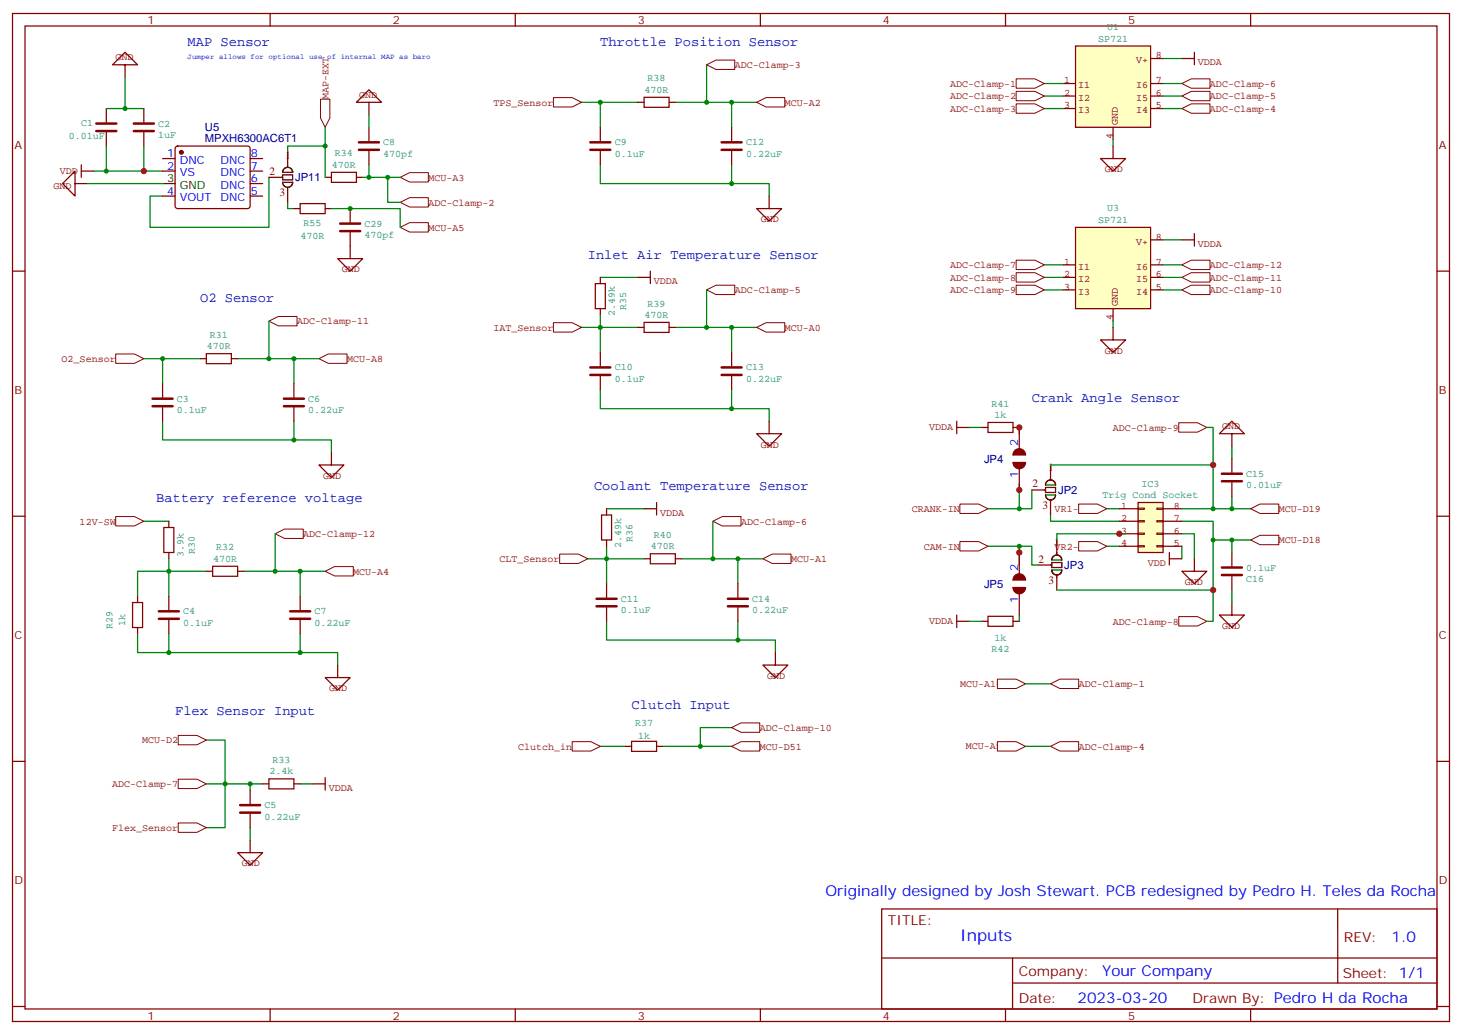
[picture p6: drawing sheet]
<svg xmlns="http://www.w3.org/2000/svg" width="412mm" height="292mm" viewBox="0 0 412 292" stroke-linecap="round" stroke-linejoin="round" font-family="sans-serif">
<g fill="none" stroke="#870000" stroke-width=".35">
<path d="M3.5 3.8h405.4v284.3h-405.4zM7.1 7.3h398.2v277.3h-398.2zM76.2 3.8v3.5M145.3 3.8v3.5M214.5 3.8v3.5M283.6 3.8v3.5M352.8 3.8v3.5M3.5 76.5h3.6M405.3 76.5h3.6M3.5 145.6h3.6M405.3 145.6h3.6M3.5 214.8h3.6"/>
<path d="M405.3 214.8h3.6M248.7 256.4h156.6v28.2h-156.6zM377.3 256.4v20.9M248.7 270.2h156.5M285.6 277.3h119.6M285.6 270.2v14.2M3.5 283.9h3.6M76.2 284.6v3.5M145.3 284.6v3.5M214.5 284.6v3.5M283.6 284.6v3.5M352.8 284.6v3.5"/>
<path d="M405.3 283.9h3.6"/>
</g>
<g fill="#fff" stroke="#850000" stroke-width=".28">
<path d="M201.1 147l2.6-1.3h5.3v2.7h-5.3z"/>
<path d="M77.6 150.6l2.7-1.4h5.2v2.7h-5.2z"/>
<path d="M75.8 90.6l2.7-1.3h5.3v2.6h-5.3z"/>
</g>
<path d="M294.6 78.2h5.3M294.6 74.7h5.3M328.1 78.2h5.3M328.1 74.7h5.3M328.1 67.7h5.3M294.6 81.8h5.3M314 90.6v1.8M328.1 81.8h5.3M68.8 161.1h8.8M47.6 184.1h37.1" fill="none" stroke="#008500" stroke-width=".35"/>
<path d="M333.4 67.7h3.5M336.9 65.9v3.5M314 92.4v3.5h3.5l-3.5 3.5-3.6-3.5h3.6" fill="none" stroke="#850000" stroke-width=".35"/>
<path d="M303.4 64.1h21.2v23h-21.2z" fill="#ffffc2" stroke="#850000" stroke-width=".35"/>
<path d="M299.9 74.7h3.5M299.9 78.2h3.5M324.6 74.7h3.5M324.6 78.2h3.5M324.6 67.7h3.5M299.9 81.8h3.5M314 87.1v3.5M324.6 81.8h3.5" fill="none" stroke="#850000" stroke-width=".35"/>
<path d="M303.4 13h21.2v22.9h-21.2z" fill="#ffffc2" stroke="#850000" stroke-width=".35"/>
<g fill="none" stroke="#850000" stroke-width=".35">
<path d="M324.6 16.5h3.5M333.4 16.5h3.5M336.9 14.7v3.6M299.9 23.6h3.5M299.9 27.1h3.5M299.9 30.6h3.5M314 35.9v3.5M324.6 23.6h3.5M324.6 27.1h3.5M324.6 30.6h3.5M269.9 118.8v3.5M269.9 120.6h3.5"/>
<path d="M269.9 175.3h3.5M269.9 173.5v3.5M91.7 219.4v3.5M88.2 221.1h3.5"/>
</g>
<path d="M287.5 120.6v1.7M342.2 129.4v14.1M296.3 145.3v1.7h19.4M312.2 154.1h3.5M312.2 143.5h3.5M333.4 150.6h3.5v7M342.2 152.3v15.9" fill="none" stroke="#008500" stroke-width=".35"/>
<g fill="#fff" stroke="#850000" stroke-width=".28">
<path d="M304.3 152.8h5.3l2.6 1.3-2.6 1.3h-5.3z"/>
<path d="M304.3 142.2h5.3l2.6 1.3-2.6 1.3h-5.3z"/>
</g>
<path d="M329.8 157.6h3.6M329.8 155.9v3.5M336.9 157.6v3.5h3.5l-3.5 3.6-3.5-3.6h3.5" fill="none" stroke="#850000" stroke-width=".35"/>
<path d="M291 138.2v5.3h-3.5M333.4 147h8.8v5.3M333.4 154.1v3.5" fill="none" stroke="#008500" stroke-width=".35"/>
<path d="M321 141.7h7.1v14.2h-7.1z" fill="#ffffc2" stroke="#850000" stroke-width=".35"/>
<path d="M321 153.9h1.8v.4h-1.8zM321 150.4h1.8v.3h-1.8zM321 146.9h1.8v.3h-1.8zM321 143.3h1.8v.4h-1.8zM326.3 153.9h1.8v.4h-1.8zM326.3 150.4h1.8v.3h-1.8zM326.3 146.9h1.8v.3h-1.8zM326.3 143.3h1.8v.4h-1.8z" fill="none" stroke="#850000" stroke-width=".28"/>
<path d="M315.7 143.5h5.3M315.7 147h5.3M315.7 150.6h5.3M315.7 154.1h5.3M328.1 143.5h5.3M328.1 147h5.3M328.1 150.6h5.3M328.1 154.1h5.3" fill="none" stroke="#850000" stroke-width=".35"/>
<path d="M287.5 173.5v1.8" fill="none" stroke="#008500" stroke-width=".35"/>
<path d="M332.5 173.9h5.3l2.6 1.4-2.6 1.3h-5.3z" fill="#fff" stroke="#850000" stroke-width=".28"/>
<path d="M206.4 205.2h-8.8v5.3" fill="none" stroke="#008500" stroke-width=".35"/>
<path d="M50.3 219.8h5.3l2.6 1.3-2.6 1.3h-5.3z" fill="#fff" stroke="#850000" stroke-width=".28"/>
<path d="M347.5 155.9v3.8M276.9 175.3h1.8M278.7 173.8h7.1v2.9h-7.1zM285.8 175.3h1.7M347.5 162.6v3.8" fill="none" stroke="#850000" stroke-width=".35"/>
<path d="M344.7 160.1h5.6M344.7 162.2h5.6" fill="none" stroke="#850000" stroke-width=".71"/>
<g fill="#fff" stroke="#850000" stroke-width=".28">
<path d="M332.5 119.3h5.3l2.6 1.3-2.6 1.3h-5.3z"/>
<path d="M270.8 152.8h5.2l2.7 1.3-2.7 1.3h-5.2z"/>
</g>
<path d="M278.7 154.1h8.8M287.5 154.1h3.5v5.3h1.8M287.5 154.1v5.3M342.2 152.3h5.3v3.6M273.4 175.3h3.5M342.2 168.2v7.1h-1.8M347.5 166.4v3.6" fill="none" stroke="#008500" stroke-width=".35"/>
<path d="M347.5 170v3.5h3.5l-3.5 3.5-3.5-3.5h3.5" fill="none" stroke="#850000" stroke-width=".35"/>
<path d="M352.8 152.3l2.6-1.3h5.3v2.7h-5.3z" fill="#fff" stroke="#850000" stroke-width=".28"/>
<path d="M347.5 152.3h5.3M347.5 143.5h5.3" fill="none" stroke="#008500" stroke-width=".35"/>
<path d="M352.8 143.5l2.6-1.3h5.3v2.6h-5.3z" fill="#fff" stroke="#850000" stroke-width=".28"/>
<path d="M328.1 16.5h5.3" fill="none" stroke="#008500" stroke-width=".35"/>
<g fill="#fff" stroke="#850000" stroke-width=".28">
<path d="M333.4 74.7l2.6-1.3h5.3v2.6h-5.3z"/>
<path d="M333.4 78.2l2.6-1.3h5.3v2.7h-5.3z"/>
<path d="M333.4 81.8l2.6-1.3h5.3v2.6h-5.3z"/>
<path d="M286.6 80.5h5.3l2.7 1.3-2.7 1.3h-5.3z"/>
<path d="M286.6 76.9h5.3l2.7 1.3-2.7 1.4h-5.3z"/>
</g>
<path d="M273.4 120.6h3.5M287.5 136.5v7h-8.8M340.4 120.6h1.8v8.8M347.5 125.9v3.5M347.5 140v3.5h-14.1" fill="none" stroke="#008500" stroke-width=".35"/>
<path d="M347.5 122.3h3.5l-3.5-3.5-3.5 3.5h3.5v3.6" fill="none" stroke="#850000" stroke-width=".35"/>
<path d="M270.8 142.2h5.2l2.7 1.3-2.7 1.3h-5.2z" fill="#fff" stroke="#850000" stroke-width=".28"/>
<path d="M278.7 119.2h7.1v2.8h-7.1zM276.9 120.6h1.8M285.8 120.6h1.7M347.5 129.4v3.9M347.5 136.1v3.9M75.8 219.7h7.1v2.8h-7.1zM70.6 237v3.5h3.5l-3.5 3.6-3.6-3.6h3.6M70.6 222.9v3.9M70.6 229.6v3.9M74.1 221.1h1.7M82.9 221.1h1.8" fill="none" stroke="#850000" stroke-width=".35"/>
<path d="M344.7 135.7h5.6M344.7 133.6h5.6M67.7 229.2h5.7M67.7 227.1h5.7" fill="none" stroke="#850000" stroke-width=".71"/>
<path d="M58.2 208.8h5.3v24.7h-5.3M58.2 221.1h15.9M70.6 221.1v1.8M70.6 233.5v3.5M84.7 221.1h3.5" fill="none" stroke="#008500" stroke-width=".35"/>
<g fill="#fff" stroke="#850000" stroke-width=".28">
<path d="M206.4 205.2l2.6-1.3h5.3v2.7h-5.3z"/>
<path d="M50.3 207.5h5.3l2.6 1.3-2.6 1.3h-5.3z"/>
<path d="M50.3 232.1h5.3l2.6 1.4-2.6 1.3h-5.3z"/>
</g>
<path d="M169.3 210.5h7.1M187 210.5h19.4" fill="none" stroke="#008500" stroke-width=".35"/>
<path d="M206.4 210.5l2.6-1.3h5.3v2.7h-5.3z" fill="#fff" stroke="#850000" stroke-width=".28"/>
<path d="M176.4 210.5h1.8M178.2 209.1h7v2.8h-7zM185.2 210.5h1.8" fill="none" stroke="#850000" stroke-width=".35"/>
<path d="M161.4 209.2h5.3l2.6 1.3-2.6 1.4h-5.3z" fill="#fff" stroke="#850000" stroke-width=".28"/>
<path d="M40.6 147h7" fill="none" stroke="#008500" stroke-width=".35"/>
<path d="M32.6 145.7h5.3l2.7 1.3-2.7 1.4h-5.3z" fill="#fff" stroke="#850000" stroke-width=".28"/>
<path d="M47.6 157.6v3.5h-8.8v7.1M38.8 178.8v5.3h8.8M84.7 161.1h7" fill="none" stroke="#008500" stroke-width=".35"/>
<path d="M46.2 148.8h2.8v7.1h-2.8zM47.6 147v1.8M47.6 155.9v1.7M37.4 170h2.8v7h-2.8zM38.8 168.2v1.8M38.8 177v1.8" fill="none" stroke="#850000" stroke-width=".35"/>
<path d="M91.7 161.1l2.7-1.3h5.3v2.7h-5.3z" fill="#fff" stroke="#850000" stroke-width=".28"/>
<path d="M77.6 150.6v10.5h7.1" fill="none" stroke="#008500" stroke-width=".35"/>
<path d="M199.3 81.8l2.7-1.3h5.3v2.6h-5.3z" fill="#fff" stroke="#850000" stroke-width=".28"/>
<path d="M171.1 154.1v3.5M171.1 143.5h10.6M208.1 157.6h7.1M47.6 178.8v5.3M58.2 161.1h-10.6v7.1M84.7 178.8v5.3h10.5v3.5M84.7 161.1v7.1" fill="none" stroke="#008500" stroke-width=".35"/>
<g fill="none" stroke="#850000" stroke-width=".35">
<path d="M60 159.7h7v2.9h-7zM169.7 145.3h2.8v7h-2.8zM171.1 143.5v1.8M171.1 152.3v1.8M181.7 143.5h3.5M185.2 141.7v3.6M47.6 168.2v3.9M47.6 174.9v3.9M58.2 161.1h1.8M67 161.1h1.8M84.7 168.2v3.9M84.7 174.9v3.9"/>
<path d="M95.2 187.6v3.5h3.6l-3.6 3.6-3.5-3.6h3.5"/>
</g>
<path d="M44.8 174.6h5.6M44.8 172.4h5.6M81.8 174.6h5.7M81.8 172.4h5.7" fill="none" stroke="#850000" stroke-width=".71"/>
<path d="M215.2 157.6l2.6-1.3h5.3v2.6h-5.3z" fill="#fff" stroke="#850000" stroke-width=".28"/>
<path d="M165.8 157.6h5.3" fill="none" stroke="#008500" stroke-width=".35"/>
<path d="M157.9 156.3h5.3l2.6 1.3-2.6 1.3h-5.3z" fill="#fff" stroke="#850000" stroke-width=".28"/>
<path d="M169.3 78.2h10.6M169.3 88.8v3.6M206.4 92.4h7M181.7 157.6h-10.6v7.1M192.3 157.6h15.8v7.1M201.1 147v10.6M171.1 175.3v5.3h37M208.1 175.3v5.3M208.1 180.6h10.6v3.5" fill="none" stroke="#008500" stroke-width=".35"/>
<g fill="none" stroke="#850000" stroke-width=".35">
<path d="M169.3 78.2v1.8M179.9 78.2h3.5M183.4 76.5v3.5M167.9 80h2.8v7.1h-2.8zM169.3 87.1v1.7M181.7 157.6h1.7M183.4 156.2h7.1v2.8h-7.1zM190.5 157.6h1.8M171.1 164.7v3.9M171.1 171.4v3.9M208.1 164.7v3.9M208.1 171.4v3.9"/>
<path d="M218.7 184.1v3.5h3.5l-3.5 3.5-3.5-3.5h3.5"/>
</g>
<path d="M168.3 171h5.6M168.3 168.9h5.6M205.3 171h5.7M205.3 168.9h5.7" fill="none" stroke="#850000" stroke-width=".71"/>
<path d="M213.4 92.4l2.7-1.4h5.3v2.7h-5.3z" fill="#fff" stroke="#850000" stroke-width=".28"/>
<path d="M164 92.4h5.3" fill="none" stroke="#008500" stroke-width=".35"/>
<path d="M156.1 91h5.3l2.6 1.4-2.6 1.3h-5.3z" fill="#fff" stroke="#850000" stroke-width=".28"/>
<path d="M199.3 81.8v10.6h7.1" fill="none" stroke="#008500" stroke-width=".35"/>
<path d="M296.3 192.9l2.7-1.3h5.3v2.6h-5.3z" fill="#fff" stroke="#850000" stroke-width=".28"/>
<path d="M206.4 28.9h7M179.9 92.4h-10.6v7M190.5 92.4h8.8M206.4 92.4v7M169.3 110v5.3h37.1M206.4 115.3h10.6v3.5M206.4 110v5.3" fill="none" stroke="#008500" stroke-width=".35"/>
<path d="M169.3 99.4v3.9M179.9 92.4h1.8M181.7 90.9h7v2.9h-7zM188.7 92.4h1.8M206.4 99.4v3.9M169.3 106.1v3.9M206.4 106.1v3.9M217 118.8v3.5h3.5l-3.5 3.6-3.6-3.6h3.6" fill="none" stroke="#850000" stroke-width=".35"/>
<path d="M166.5 105.8h5.7M166.5 103.6h5.7M203.6 105.8h5.6M203.6 103.6h5.6" fill="none" stroke="#850000" stroke-width=".71"/>
<path d="M213.4 28.9l2.7-1.4h5.3v2.7h-5.3z" fill="#fff" stroke="#850000" stroke-width=".28"/>
<path d="M164 28.9h5.3" fill="none" stroke="#008500" stroke-width=".35"/>
<path d="M156.1 27.5h5.3l2.6 1.4-2.6 1.3h-5.3z" fill="#fff" stroke="#850000" stroke-width=".28"/>
<path d="M199.3 18.3v10.6h7.1" fill="none" stroke="#008500" stroke-width=".35"/>
<path d="M199.3 18.3l2.7-1.3h5.3v2.6h-5.3z" fill="#fff" stroke="#850000" stroke-width=".28"/>
<path d="M179.9 28.9h-10.6v7M190.5 28.9h8.8M206.4 28.9v7M294.6 23.6h5.3M294.6 27.1h5.3M294.6 30.6h5.3M328.1 23.6h5.3M328.1 27.1h5.3M328.1 30.6h5.3M169.3 46.5v5.3h37.1M206.4 51.8h10.6v3.5M206.4 46.5v5.3" fill="none" stroke="#008500" stroke-width=".35"/>
<path d="M169.3 35.9v3.9M179.9 28.9h1.8M181.7 27.4h7v2.9h-7zM188.7 28.9h1.8M206.4 35.9v3.9M169.3 42.6v3.9M206.4 42.6v3.9M217 55.3v3.5h3.5l-3.5 3.6-3.6-3.6h3.6" fill="none" stroke="#850000" stroke-width=".35"/>
<path d="M166.5 42.3h5.7M166.5 40.1h5.7M203.6 42.3h5.6M203.6 40.1h5.6" fill="none" stroke="#850000" stroke-width=".71"/>
<g fill="#fff" stroke="#850000" stroke-width=".28">
<path d="M286.6 73.4h5.3l2.7 1.3-2.7 1.3h-5.3z"/>
<path d="M333.4 23.6l2.6-1.4h5.3v2.7h-5.3z"/>
<path d="M333.4 27.1l2.6-1.3h5.3v2.6h-5.3z"/>
<path d="M286.6 22.2h5.3l2.7 1.4-2.7 1.3h-5.3z"/>
<path d="M286.6 25.8h5.3l2.7 1.3-2.7 1.3h-5.3z"/>
<path d="M286.6 29.3h5.3l2.7 1.3-2.7 1.3h-5.3z"/>
<path d="M333.4 30.6l2.6-1.3h5.3v2.6h-5.3z"/>
</g>
<path d="M82.9 101.2h7.1" fill="none" stroke="#008500" stroke-width=".35"/>
<path d="M90 101.2l2.6-1.3h5.3v2.6h-5.3z" fill="#fff" stroke="#850000" stroke-width=".28"/>
<path d="M40.6 101.2h5.3" fill="none" stroke="#008500" stroke-width=".35"/>
<path d="M32.6 99.9h5.3l2.7 1.3-2.7 1.3h-5.3z" fill="#fff" stroke="#850000" stroke-width=".28"/>
<path d="M75.8 90.6v10.6h7.1" fill="none" stroke="#008500" stroke-width=".35"/>
<path d="M296.3 210.5l2.7-1.3h5.3v2.7h-5.3z" fill="#fff" stroke="#850000" stroke-width=".28"/>
<path d="M314 39.4v1.8M24.7 51.8h21.2M45.9 118.8v5.3h37M56.4 101.2h-10.5v7M67 101.2h8.8M82.9 101.2v7M82.9 118.8v5.3M82.9 124.1h10.6v3.5" fill="none" stroke="#008500" stroke-width=".35"/>
<g fill="none" stroke="#850000" stroke-width=".35">
<path d="M104.1 28.9h3.5l-3.5-3.6-3.6 3.6h3.6v3.5M104.1 35.9v3.9M21.2 51.8v-3.5l-3.6 3.5 3.6 3.5v-3.5h3.5M91.7 50h1.8M93.5 48.6h7v2.8h-7zM100.5 50h1.8M104.1 42.6v3.9M314 41.2v3.5h3.5l-3.5 3.6-3.6-3.6h3.6M58.2 99.8h7.1v2.8h-7.1zM45.9 108.2v3.9M45.9 114.9v3.9M56.4 101.2h1.8"/>
<path d="M65.3 101.2h1.7M82.9 108.2v3.9M82.9 114.9v3.9M93.5 127.6v3.6h3.5l-3.5 3.5-3.5-3.5h3.5"/>
</g>
<path d="M101.2 42.3h5.7M101.2 40.1h5.7M43 114.6h5.7M43 112.5h5.7M80.1 114.6h5.6M80.1 112.5h5.6" fill="none" stroke="#850000" stroke-width=".71"/>
<path d="M40.6 48.3h5.3M75.8 50v14.1h-33.5v-8.8h3.6M81.1 57.1v1.7h1.8" fill="none" stroke="#008700" stroke-width=".35"/>
<path d="M45.9 44.7h3.5M45.9 48.3h3.5M45.9 55.3h3.5M49.6 41.4l.5-.2h19.7l.5 .2 .3 .5v16.2l-.3 .5-.5 .2h-19.7l-.5-.2-.2-.5v-16.2zM70.6 44.7h3.5M70.6 48.3h3.5M70.6 51.8h3.5M70.6 55.3h3.5" fill="none" stroke="#870000" stroke-width=".35"/>
<path d="M45.9 51.8h3.5" fill="none" stroke="#000" stroke-width=".35"/>
<circle cx="51.2" cy="43" r=".53" fill="#870000" stroke="#870000" stroke-width=".35"/>
<path d="M112.9 50l2.6-1.3h5.3v2.6h-5.3z" fill="#fff" stroke="#850000" stroke-width=".28"/>
<path d="M30 30.6h10.6M35.3 21.8v8.8M104.1 32.4v3.5M26.5 48.3h3.5M30 41.2v7.1M40.6 41.2v7.1h-10.6M102.3 50h7.1M104.1 46.5v3.5" fill="none" stroke="#008500" stroke-width=".35"/>
<path d="M35.3 18.3h3.5l-3.5-3.6-3.6 3.6h3.6v3.5M30 30.6v3.9M30 37.3v3.9M40.6 30.6v3.9M40.6 37.3v3.9" fill="none" stroke="#850000" stroke-width=".35"/>
<path d="M27.2 37h5.6M27.2 34.9h5.6M37.7 37h5.7M37.7 34.9h5.7" fill="none" stroke="#850000" stroke-width=".71"/>
<g fill="#fff" stroke="#850000" stroke-width=".28">
<path d="M112.9 57.1l2.6-1.3h5.3v2.6h-5.3z"/>
<path d="M90.4 28h2.6v5.3l-1.3 2.6-1.3-2.6z"/>
</g>
<path d="M91.7 35.9v14.1M91.7 41.2h-10.6v1.8M112.9 50h-3.5v7.1h3.5" fill="none" stroke="#008500" stroke-width=".35"/>
<path d="M22.9 48.3h3.6M22.9 46.5v3.5M82.9 58.8h1.8M84.7 57.4h7v2.9h-7zM91.7 58.8h1.8M98.8 58.8v3.9M98.8 65.5v3.9" fill="none" stroke="#850000" stroke-width=".35"/>
<path d="M96 65.2h5.6M96 63.1h5.6" fill="none" stroke="#850000" stroke-width=".71"/>
<path d="M112.9 64.1l2.6-1.3h5.3v2.7h-5.3z" fill="#fff" stroke="#850000" stroke-width=".28"/>
<path d="M93.5 58.8h19.4v5.3" fill="none" stroke="#008500" stroke-width=".35"/>
<path d="M98.8 69.4v3.6h3.5l-3.5 3.5-3.6-3.5h3.6" fill="none" stroke="#850000" stroke-width=".35"/>
<path d="M281.3 191.6h5.3l2.7 1.3-2.7 1.3h-5.3z" fill="#fff" stroke="#850000" stroke-width=".28"/>
<path d="M289.3 192.9h7" fill="none" stroke="#008700" stroke-width=".35"/>
<path d="M281.3 209.2h5.3l2.7 1.3-2.7 1.4h-5.3z" fill="#fff" stroke="#850000" stroke-width=".28"/>
<path d="M296.3 131.2h45.9M317.5 150.6h-19.4v1.7M298.1 166.4h44.1M289.3 210.5h7" fill="none" stroke="#008700" stroke-width=".35"/>
<g fill="none" stroke="#850000" stroke-width=".35">
<path d="M75.8 50h3.6M81.1 43v3.5M81.1 53.6v3.5M285.8 130.5h3.5M285.8 128.3h3.5M291 138.2h3.6M296.3 131.2v3.5M292.8 159.4h3.5M296.3 141.7v3.6M298.1 152.3v3.6M285.8 165.7h3.5M285.8 163.6h3.5"/>
<path d="M298.1 162.9v3.5"/>
</g>
<path d="M287.5 120.6v7M287.5 131.2v7M287.5 155.9v7M287.5 166.4v7.1" fill="none" stroke="#870000" stroke-width=".35"/>
<g fill="#850000" stroke="#850000" stroke-width=".35">
<path d="M286.3 162.4a1.76 1.76 0 0 1 1.9-.4 1.76 1.76 0 0 1 1.1 1.6h-3.5z"/>
<path d="M285.8 165.7h3.5a1.76 1.76 0 0 1-1.8 1.8 1.76 1.76 0 0 1-1.7-1.8z"/>
<path d="M286.3 127.1a1.76 1.76 0 0 1 1.9-.4 1.76 1.76 0 0 1 1.1 1.6h-3.5z"/>
<path d="M285.8 130.5h3.5a1.76 1.76 0 0 1-1.8 1.7 1.76 1.76 0 0 1-1.7-1.7z"/>
</g>
<g fill="none" stroke="#000" stroke-width=".35">
<path d="M79.4 50h.3M79.7 49.3h2.8v1.4h-2.8zM79.7 51.4h2.8a1.41 1.41 0 0 1-1.4 1.4 1.41 1.41 0 0 1-1.4-1.4zM80 47.8a1.41 1.41 0 0 1 1.6-.5 1.41 1.41 0 0 1 .9 1.3h-2.8zM81.1 46.5v.7M81.1 52.8v.8M294.6 138.2h.3M294.9 137.5h2.8v1.4h-2.8zM294.9 139.6h2.8a1.41 1.41 0 0 1-1.4 1.4 1.41 1.41 0 0 1-1.4-1.4zM295.2 136a1.41 1.41 0 0 1 1.6-.5 1.41 1.41 0 0 1 .9 1.3h-2.8zM296.3 134.7v.7M296.3 141v.7"/>
<path d="M296.3 159.4h.4M296.7 158.7h2.8v1.4h-2.8zM297 157.1a1.41 1.41 0 0 1 1.5-.5 1.41 1.41 0 0 1 1 1.4h-2.8zM298.1 155.9v.7M296.7 160.8h2.8a1.41 1.41 0 0 1-1.4 1.4 1.41 1.41 0 0 1-1.4-1.4zM298.1 162.2v.7"/>
</g>
<g fill="#008500">
<circle cx="287.5" cy="154.1" r=".71"/>
<circle cx="342.2" cy="152.3" r=".71"/>
<circle cx="347.5" cy="152.3" r=".71"/>
<circle cx="347.5" cy="143.5" r=".71"/>
<circle cx="342.2" cy="143.5" r=".71"/>
<circle cx="287.5" cy="143.5" r=".71"/>
<circle cx="70.6" cy="221.1" r=".71"/>
<circle cx="63.5" cy="221.1" r=".71"/>
<circle cx="197.6" cy="210.5" r=".71"/>
<circle cx="47.6" cy="184.1" r=".71"/>
<circle cx="84.7" cy="161.1" r=".71"/>
<circle cx="47.6" cy="161.1" r=".71"/>
<circle cx="77.6" cy="161.1" r=".71"/>
<circle cx="84.7" cy="184.1" r=".71"/>
<circle cx="208.1" cy="157.6" r=".71"/>
<circle cx="171.1" cy="157.6" r=".71"/>
<circle cx="201.1" cy="157.6" r=".71"/>
<circle cx="208.1" cy="180.6" r=".71"/>
<circle cx="206.4" cy="92.4" r=".71"/>
<circle cx="169.3" cy="92.4" r=".71"/>
<circle cx="199.3" cy="92.4" r=".71"/>
<circle cx="206.4" cy="115.3" r=".71"/>
<circle cx="206.4" cy="28.9" r=".71"/>
<circle cx="169.3" cy="28.9" r=".71"/>
<circle cx="199.3" cy="28.9" r=".71"/>
<circle cx="206.4" cy="51.8" r=".71"/>
<circle cx="82.9" cy="101.2" r=".71"/>
<circle cx="45.9" cy="101.2" r=".71"/>
<circle cx="75.8" cy="101.2" r=".71"/>
<circle cx="82.9" cy="124.1" r=".71"/>
</g>
<circle cx="40.6" cy="48.3" r=".88" fill="#c00"/>
<g fill="#008500">
<circle cx="104.1" cy="50" r=".71"/>
<circle cx="35.3" cy="30.6" r=".71"/>
<circle cx="30" cy="48.3" r=".71"/>
<circle cx="109.4" cy="50" r=".71"/>
<circle cx="91.7" cy="41.2" r=".71"/>
<circle cx="98.8" cy="58.8" r=".71"/>
</g>
<g fill="#c00">
<circle cx="287.5" cy="155.9" r=".88"/>
<circle cx="287.5" cy="120.6" r=".88"/>
<circle cx="287.5" cy="138.2" r=".88"/>
<circle cx="342.2" cy="131.2" r=".88"/>
<circle cx="342.2" cy="166.4" r=".88"/>
<circle cx="315.7" cy="150.6" r=".88"/>
</g>
<text font-size="4.6" fill="#00f" x="270.8" y="265.4">Inputs</text>
<g font-size="4.2" fill="#00f">
<text x="232.8" y="252.9">Originally designed by Josh Stewart. PCB redesigned by Pedro H. Teles da Rocha</text>
<text x="392.5" y="265.7">1.0</text>
<text x="310.9" y="275.2">Your Company</text>
<text x="304" y="283">2023-03-20</text>
</g>
<g font-size="3.9" fill="#0000c2">
<text x="52.9" y="13">MAP Sensor</text>
<text x="169.3" y="13">Throttle Position Sensor</text>
<text x="165.8" y="73">Inlet Air Temperature Sensor</text>
<text x="56.4" y="85.3">O2 Sensor</text>
<text x="291" y="113.5">Crank Angle Sensor</text>
<text x="44.1" y="141.7">Battery reference voltage</text>
<text x="167.6" y="138.2">Coolant Temperature Sensor</text>
<text x="49.4" y="201.7">Flex Sensor Input</text>
<text x="178.2" y="200">Clutch Input</text>
</g>
<g font-size="3.9" fill="#800">
<text x="250.5" y="261">TITLE:</text>
<text x="379.1" y="265.7">REV:</text>
<text x="287.4" y="275.2">Company:</text>
<text x="378.7" y="275.8">Sheet: 1/1</text>
<text x="287.4" y="282.9">Date:</text>
<text x="336.4" y="282.9">Drawn By: Pedro H da Rocha</text>
</g>
<g font-size="3.2" fill="#800">
<text x="41.6" y="6.8">1</text>
<text x="110.8" y="6.8">2</text>
<text x="179.9" y="6.8">3</text>
<text x="249.1" y="6.8">4</text>
<text x="318.2" y="6.8">5</text>
<text x="4.1" y="41.9">A</text>
<text x="405.9" y="41.9">A</text>
<text x="4.1" y="111.1">B</text>
<text x="405.9" y="111.1">B</text>
<text x="4.1" y="180.2">C</text>
<text x="405.9" y="180.2">C</text>
<text x="4.1" y="249.3">D</text>
<text x="405.9" y="249.3">D</text>
<text x="41.6" y="287.6">1</text>
<text x="110.8" y="287.6">2</text>
<text x="179.9" y="287.6">3</text>
<text x="249.1" y="287.6">4</text>
<text x="318.2" y="287.6">5</text>
</g>
<g font-size="3.2" fill="#000080">
<text x="57.8" y="39.9">MPXH6300AC6T1</text>
<text x="57.8" y="36.9">U5</text>
<text x="83.3" y="51.2">JP11</text>
<text x="277.6" y="130.5">JP4</text>
<text x="298.4" y="139.4">JP2</text>
<text x="300.2" y="160.5">JP3</text>
<text x="277.6" y="165.8">JP5</text>
</g>
<g font-size="3.2" fill="#00f">
<text x="47.2" y="47.9">2</text>
<text x="47.2" y="44.4">1</text>
<text x="50.7" y="46.1">DNC</text>
<text x="62.2" y="46.1">DNC</text>
<text x="70.7" y="44.4">8</text>
<text x="70.7" y="47.9">7</text>
<text x="50.7" y="49.7">VS</text>
<text x="62.2" y="49.7">DNC</text>
<text x="62.2" y="53.2">DNC</text>
<text x="70.7" y="51.4">6</text>
<text x="47.2" y="55">4</text>
<text x="50.7" y="56.7">VOUT</text>
<text x="62.2" y="56.7">DNC</text>
<text x="70.7" y="55">5</text>
<text x="287.2" y="125.9" transform="rotate(-90 287.2 125.9)">2</text>
<text x="287.2" y="134.9" transform="rotate(-90 287.2 134.9)">1</text>
<text x="287.2" y="161.1" transform="rotate(-90 287.2 161.1)">2</text>
<text x="287.2" y="170.2" transform="rotate(-90 287.2 170.2)">1</text>
</g>
<g font-size="3.2" fill="#840000">
<text x="80.4" y="44.7">1</text>
<text x="76" y="49.3">2</text>
<text x="78.8" y="55.3">3</text>
<text x="291.2" y="137.5">2</text>
<text x="295.6" y="132.9">1</text>
<text x="294" y="143.5">3</text>
<text x="297.4" y="154.1">1</text>
<text x="293" y="158.7">2</text>
<text x="295.8" y="164.7">3</text>
</g>
<g font-size="3.2">
<text x="47.2" y="51.4">3</text>
<text x="50.7" y="53.2">GND</text>
</g>
<g font-size="2.8" fill="#008484">
<text x="309.7" y="11.7">SP721</text>
<text x="312.3" y="8.5">U1</text>
<text x="182.7" y="23">R38</text>
<text x="181.8" y="26.2">470R</text>
<text x="22.9" y="35.6">C1</text>
<text x="44.6" y="35.7">C2</text>
<text x="19.4" y="39.1">0.01uF</text>
<text x="44.6" y="38.9">1uF</text>
<text x="108.1" y="41">C8</text>
<text x="173.4" y="41">C9</text>
<text x="210.4" y="41">C12</text>
<text x="93.6" y="47.3">470R</text>
<text x="94.5" y="44.1">R34</text>
<text x="108.1" y="44.2">470pf</text>
<text x="173.4" y="44.2">0.1uF</text>
<text x="210.4" y="44.2">0.22uF</text>
<text x="312.3" y="59.7">U3</text>
<text x="85.7" y="63.8">R55</text>
<text x="102.8" y="63.9">C29</text>
<text x="309.7" y="62.9">SP721</text>
<text x="84.8" y="67.3">470R</text>
<text x="102.8" y="67.1">470pf</text>
<text x="173.4" y="89.2" transform="rotate(-90 173.4 89.2)">2.49k</text>
<text x="176.6" y="87.5" transform="rotate(-90 176.6 87.5)">R35</text>
<text x="181.8" y="89.7">470R</text>
<text x="182.7" y="86.5">R39</text>
<text x="59.2" y="95.3">R31</text>
<text x="58.3" y="98.5">470R</text>
<text x="173.4" y="107.7">0.1uF</text>
<text x="173.4" y="104.5">C10</text>
<text x="210.4" y="107.7">0.22uF</text>
<text x="210.4" y="104.5">C13</text>
<text x="49.9" y="113.3">C3</text>
<text x="87" y="113.3">C6</text>
<text x="49.9" y="116.5">0.1uF</text>
<text x="87" y="116.5">0.22uF</text>
<text x="279.7" y="114.7">R41</text>
<text x="280.5" y="117.9">1k</text>
<text x="322" y="137.3">IC3</text>
<text x="351.5" y="137.7">0.01uF</text>
<text x="351.5" y="134.5">C15</text>
<text x="311" y="140.5">Trig Cond Socket</text>
<text x="61" y="155.3">R32</text>
<text x="175.2" y="154.4" transform="rotate(-90 175.2 154.4)">2.49k</text>
<text x="178.4" y="152.8" transform="rotate(-90 178.4 152.8)">R36</text>
<text x="183.6" y="154.9">470R</text>
<text x="184.4" y="151.7">R40</text>
<text x="51.7" y="157.1" transform="rotate(-90 51.7 157.1)">3.9k</text>
<text x="54.9" y="156.3" transform="rotate(-90 54.9 156.3)">R30</text>
<text x="60.1" y="158.5">470R</text>
<text x="351.5" y="161">0.1uF</text>
<text x="351.5" y="164.2">C16</text>
<text x="51.7" y="173.3">C4</text>
<text x="88.7" y="173.3">C7</text>
<text x="175.2" y="173">0.1uF</text>
<text x="175.2" y="169.8">C11</text>
<text x="212.2" y="173">0.22uF</text>
<text x="212.2" y="169.8">C14</text>
<text x="31.7" y="177.4" transform="rotate(-90 31.7 177.4)">R29</text>
<text x="35.3" y="176.6" transform="rotate(-90 35.3 176.6)">1k</text>
<text x="51.7" y="176.5">0.1uF</text>
<text x="88.7" y="176.5">0.22uF</text>
<text x="279.7" y="184">R42</text>
<text x="280.5" y="180.8">1k</text>
<text x="179.1" y="204.9">R37</text>
<text x="180" y="208.4">1k</text>
<text x="76.8" y="215.2">R33</text>
<text x="76" y="218.4">2.4k</text>
<text x="74.6" y="228">C5</text>
<text x="74.6" y="231.2">0.22uF</text>
</g>
<g font-size="2.8" fill="#840000">
<text x="32.6" y="17">GND</text>
<text x="320.5" y="17.8">V+</text>
<text x="326" y="16.5">8</text>
<text x="207.3" y="19.2">ADC-Clamp-3</text>
<text x="300.2" y="23.5">1</text>
<text x="326" y="23.5">7</text>
<text x="337.9" y="18.4">VDDA</text>
<text x="92.7" y="28" transform="rotate(-90 92.7 28)">MAP-EXT</text>
<text x="101.4" y="27.6">GND</text>
<text x="139.2" y="29.8">TPS_Sensor</text>
<text x="221.4" y="29.8">MCU-A2</text>
<text x="268" y="24.5">ADC-Clamp-1</text>
<text x="268" y="28">ADC-Clamp-2</text>
<text x="300.2" y="27.1">2</text>
<text x="304.1" y="24.9">I1</text>
<text x="304.1" y="28.4">I2</text>
<text x="320.5" y="28.4">I5</text>
<text x="320.5" y="24.9">I6</text>
<text x="326" y="27.1">6</text>
<text x="341.3" y="24.5">ADC-Clamp-6</text>
<text x="341.3" y="28">ADC-Clamp-5</text>
<text x="268" y="31.5">ADC-Clamp-3</text>
<text x="300.2" y="30.6">3</text>
<text x="304.1" y="31.9">I3</text>
<text x="315.3" y="35.2" transform="rotate(-90 315.3 35.2)">GND</text>
<text x="320.5" y="31.9">I4</text>
<text x="326" y="30.6">5</text>
<text x="341.3" y="31.5">ADC-Clamp-4</text>
<text x="313.9" y="39.1" transform="rotate(-90 313.9 39.1)">4</text>
<text x="15.1" y="53.3">GND</text>
<text x="16.9" y="48.9">VDD</text>
<text x="120.8" y="50.9">MCU-A3</text>
<text x="311.6" y="48.6">GND</text>
<text x="120.8" y="58">ADC-Clamp-2</text>
<text x="120.8" y="65.1">MCU-A5</text>
<text x="214.6" y="62.7">GND</text>
<text x="320.5" y="69">V+</text>
<text x="326" y="67.6">8</text>
<text x="337.9" y="69.6">VDDA</text>
<text x="96.4" y="76.9">GND</text>
<text x="268" y="75.6">ADC-Clamp-7</text>
<text x="300.2" y="74.7">1</text>
<text x="304.1" y="76">I1</text>
<text x="320.5" y="76">I6</text>
<text x="326" y="74.7">7</text>
<text x="341.3" y="75.6">ADC-Clamp-12</text>
<text x="184.4" y="80.2">VDDA</text>
<text x="207.3" y="82.7">ADC-Clamp-5</text>
<text x="268" y="82.7">ADC-Clamp-9</text>
<text x="268" y="79.2">ADC-Clamp-8</text>
<text x="300.2" y="78.2">2</text>
<text x="300.2" y="81.7">3</text>
<text x="304.1" y="79.6">I2</text>
<text x="304.1" y="83.1">I3</text>
<text x="320.5" y="83.1">I4</text>
<text x="320.5" y="79.6">I5</text>
<text x="326" y="81.7">5</text>
<text x="326" y="78.2">6</text>
<text x="341.3" y="79.2">ADC-Clamp-11</text>
<text x="341.3" y="82.7">ADC-Clamp-10</text>
<text x="315.3" y="86.4" transform="rotate(-90 315.3 86.4)">GND</text>
<text x="83.8" y="91.5">ADC-Clamp-11</text>
<text x="139.2" y="93.3">IAT_Sensor</text>
<text x="221.4" y="93.3">MCU-A0</text>
<text x="313.9" y="90.2" transform="rotate(-90 313.9 90.2)">4</text>
<text x="311.6" y="99.8">GND</text>
<text x="17.4" y="102.1">O2_Sensor</text>
<text x="97.9" y="102.1">MCU-A8</text>
<text x="262.1" y="121.3">VDDA</text>
<text x="313.9" y="121.5">ADC-Clamp-9</text>
<text x="344.8" y="121.1">GND</text>
<text x="214.6" y="126.2">GND</text>
<text x="91.1" y="135.1">GND</text>
<text x="316.3" y="143.5">1</text>
<text x="331.2" y="143.5">8</text>
<text x="22.5" y="148">12V-SW</text>
<text x="186.2" y="145.4">VDDA</text>
<text x="209" y="148">ADC-Clamp-6</text>
<text x="257.2" y="144.4">CRANK-IN</text>
<text x="297.5" y="144.4">VR1-</text>
<text x="316.3" y="147">2</text>
<text x="331.2" y="147">7</text>
<text x="360.7" y="144.4">MCU-D19</text>
<text x="85.5" y="151.5">ADC-Clamp-12</text>
<text x="260.6" y="155">CAM-IN</text>
<text x="297.5" y="155">VR2-</text>
<text x="316.3" y="150.5">3</text>
<text x="316.3" y="154.1">4</text>
<text x="331.2" y="154.1">5</text>
<text x="331.2" y="150.5">6</text>
<text x="360.7" y="153.3">MCU-D18</text>
<text x="140.9" y="158.5">CLT_Sensor</text>
<text x="223.1" y="158.5">MCU-A1</text>
<text x="323.8" y="159.6">VDD</text>
<text x="99.7" y="162.1">MCU-A4</text>
<text x="334.2" y="165">GND</text>
<text x="262.1" y="176">VDDA</text>
<text x="313.9" y="176.2">ADC-Clamp-8</text>
<text x="344.8" y="177.4">GND</text>
<text x="216.4" y="191.5">GND</text>
<text x="92.9" y="195">GND</text>
<text x="270.8" y="193.7">MCU-A10</text>
<text x="304.3" y="193.8">ADC-Clamp-1</text>
<text x="40.1" y="209.7">MCU-D2</text>
<text x="214.3" y="206.2">ADC-Clamp-10</text>
<text x="146.2" y="211.5">Clutch_in</text>
<text x="214.3" y="211.5">MCU-D51</text>
<text x="272.4" y="211.4">MCU-A9</text>
<text x="304.3" y="211.5">ADC-Clamp-4</text>
<text x="31.6" y="222">ADC-Clamp-7</text>
<text x="92.7" y="223">VDDA</text>
<text x="31.6" y="234.4">Flex_Sensor</text>
<text x="68.2" y="244.4">GND</text>
</g>
<text font-size="2.1" fill="#0000c2" x="52.9" y="16.5">Jumper allows for optional use of internal MAP as baro</text>
</svg>
